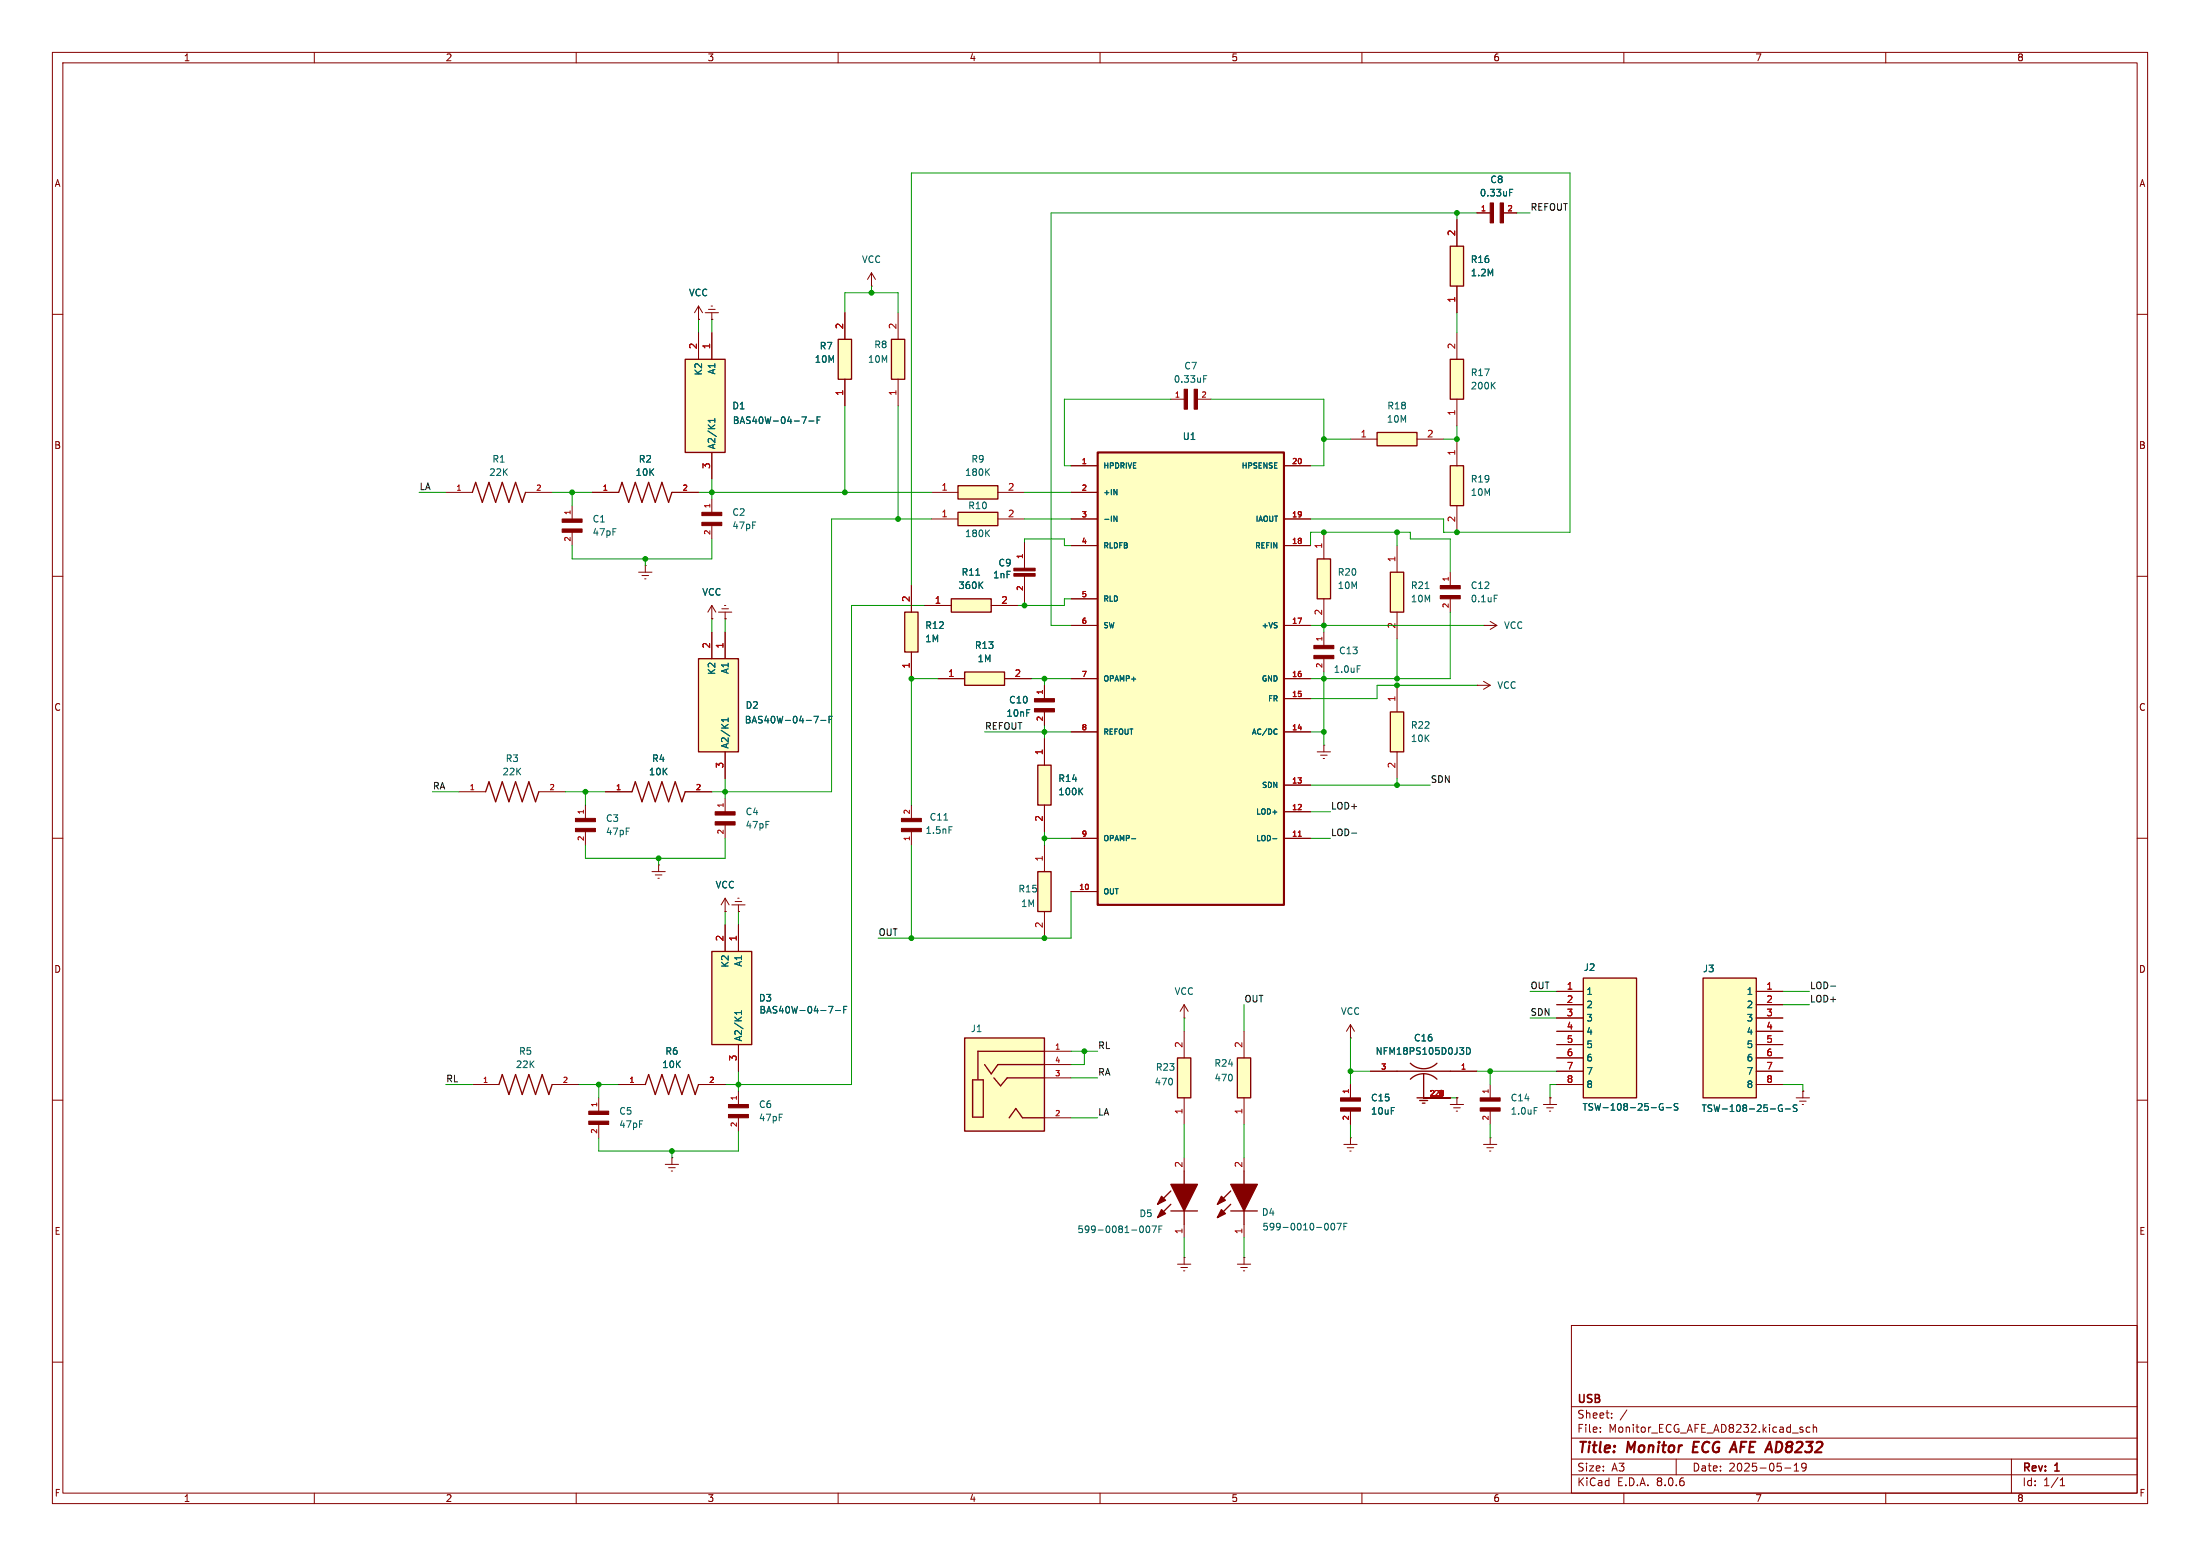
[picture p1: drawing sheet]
<svg xmlns="http://www.w3.org/2000/svg" width="420mm" height="297mm" viewBox="0 0 420 297" stroke-linecap="round" stroke-linejoin="round" font-family="sans-serif">
<g fill="none" stroke="#840000" stroke-width=".19">
<path d="M10 10h400v277h-400zM12 12h396v273h-396zM60 10v2M110 10v2M160 10v2M210 10v2M260 10v2M310 10v2M360 10v2M10 60h2M408 60h2M10 110h2"/>
<path d="M408 110h2M10 160h2M408 160h2M124.5 166.4h2.5M125.1 167h1.3M125.6 167.6h.3M125.7 165.1h.1M125.7 165.1v1.3M10 210h2M408 210h2M10 260h2M300 253h108v32h-108z"/>
<path d="M408 260h2M300 278.5h108M300 274.5h108M300 268.5h108M305.5 273.2v.2M305.5 272.5v.1M307.7 270.5v.2M307.7 269.8v.1M310.6 269.1l-1.3 1.9M320 278.5v3M342.5 279.7l.4-.4v1.5M344 272.9l.2 .2-.2 .3"/>
<path d="M344 272.4l.2 .1M344.8 279.9l-.3 .3h-.3l-.3-.3 .2-.5 .4-.1 .2 .1a.99 .99 0 0 1-.3 1.4h-.3M345.5 272.5l-.4-.1-.3 .3 .1 .6h.6M346.2 272.5l.2-.1 .3 .1 .1 .9M346.2 271.9v1.5M384 278.5v6.5M60 285v2M110 285v2M160 285v2M210 285v2M260 285v2M300 281.5h108"/>
<path d="M310 285v2M340.7 280.2h1.2M342.5 280.8h.9M360 285v2M393.3 283.6h.9M393.3 282.5l.4-.4v1.5"/>
</g>
<path d="M323.4 275.2l-.3 2h1M330.5 276.6h.9M331.1 275.2l.4 2" fill="none" stroke="#840000" stroke-width=".4"/>
<path d="M184.1 128.3h7.7v2.5h-7.7z" fill="#ffffc2"/>
<path d="M184.1 128.3h7.7v2.5h-7.7z" fill="none" stroke="#840000" stroke-width=".25"/>
<path d="M179.1 129.5h5M191.8 129.5h5" fill="none" stroke="#840000" stroke-width=".19"/>
<path d="M172.7 116.8h2.6v7.7h-2.6z" fill="#ffffc2"/>
<path d="M172.7 116.8h2.6v7.7h-2.6z" fill="none" stroke="#840000" stroke-width=".25"/>
<path d="M174 111.8v5M174 124.5v5M138.4 174h.1M138.4 171.5l-.7 1.2M138.4 171.5v2.5M138.4 171.5l.8 1.2" fill="none" stroke="#840000" stroke-width=".19"/>
<path d="M170.2 64.8h2.5v7.6h-2.5z" fill="#ffffc2"/>
<path d="M170.2 64.8h2.5v7.6h-2.5z" fill="none" stroke="#840000" stroke-width=".25"/>
<path d="M171.4 59.7v5.1M171.4 72.4v5.1" fill="none" stroke="#840000" stroke-width=".19"/>
<path d="M184.1 198.1h15.3v17.8h-15.3z" fill="#ffffc2"/>
<path d="M184.1 198.1h15.3v17.8h-15.3zM185.7 206.1h2v7.1h-2zM188 203.2l1.2 1.8 1.3-1.8h8.9M189.7 205.7l1.3 1.6 1.3-1.6h7.1M192.7 213.4l1.2-1.8 1.3 1.8h4.2M199.4 200.7h-12.7v5.3" fill="none" stroke="#840000" stroke-width=".25"/>
<g fill="none" stroke="#840000" stroke-width=".19">
<path d="M134.6 59.7h2.6M135.3 59.1h1.2M135.8 58.4h.2M135.9 59.7v1.3M135.9 61h.1M199.4 130.8v2.6M199.4 135.9v2.5M141 208.3v2.5M141 213.4v2.5M199.4 200.7h5.1M199.4 213.4h5.1M199.4 205.7h5.1"/>
<path d="M199.4 203.2h5.1"/>
</g>
<g fill="#840000" stroke="#840000" stroke-width=".19">
<path d="M197.5 133.4h3.8v.6h-3.8z"/>
<path d="M197.5 135.3h3.8v.6h-3.8z"/>
<path d="M139.1 212.7h3.8v.7h-3.8z"/>
<path d="M139.1 210.8h3.8v.7h-3.8z"/>
</g>
<path d="M265.4 135.9h2.6v7.6h-2.6z" fill="#ffffc2"/>
<path d="M90.2 94l.6-1.9 1.3 3.8 1.2-3.8 1.3 3.8 1.3-3.8 1.3 3.8 1.2-3.8 1.3 3.8 .6-1.9M265.4 135.9h2.6v7.6h-2.6z" fill="none" stroke="#840000" stroke-width=".25"/>
<path d="M85.1 94h5.1M100.3 94h5.1M266.7 130.8v5.1M266.7 143.5v5.1" fill="none" stroke="#840000" stroke-width=".19"/>
<path d="M181.6 114.3h7.6v2.5h-7.6z" fill="#ffffc2"/>
<path d="M181.6 114.3h7.6v2.5h-7.6z" fill="none" stroke="#840000" stroke-width=".25"/>
<path d="M176.5 115.6h5.1M189.2 115.6h5.1M195.6 103.6v5.1M195.6 109.7v5.1" fill="none" stroke="#840000" stroke-width=".19"/>
<path d="M186.3 109.8h.7M187.1 111.6l.5 .7M187.6 111.1l-.7 .7" fill="none" stroke="#006464" stroke-width=".19"/>
<g fill="#840000" stroke="#840000" stroke-width=".19">
<path d="M193.5 108.5h4.1v.5h-4.1z"/>
<path d="M193.5 109.5h4.1v.5h-4.1z"/>
</g>
<path d="M182.9 97.8h7.6v2.5h-7.6z" fill="#ffffc2"/>
<path d="M118.1 94l.6-1.9 1.3 3.8 1.3-3.8 1.3 3.8 1.2-3.8 1.3 3.8 1.3-3.8 1.2 3.8 .7-1.9M182.9 97.8h7.6v2.5h-7.6zM92.7 151.1l.6-1.9 1.3 3.8 1.3-3.8 1.3 3.8 1.2-3.8 1.3 3.8 1.3-3.8 1.2 3.8 .7-1.9M120.6 151.1l.7-1.9 1.3 3.8 1.2-3.8 1.3 3.8 1.3-3.8 1.2 3.8 1.3-3.8 1.3 3.8 .6-1.9M123.2 207l.6-1.9 1.3 3.8 1.3-3.8 1.2 3.8 1.3-3.8 1.3 3.8 1.2-3.8 1.3 3.8 .6-1.9" fill="none" stroke="#840000" stroke-width=".25"/>
<g fill="none" stroke="#840000" stroke-width=".19">
<path d="M109.2 96.5v2.6M113 94h5.1M128.3 94h5M177.8 99.1h5.1M190.5 99.1h5.1M109.2 101.6v2.5M121.9 109.2h2.6M122.6 109.9h1.2M123.1 110.5h.2M123.2 108h.1M123.2 108v1.2M135.9 118.1h.1"/>
<path d="M135.9 115.6l-.8 1.2M135.9 115.6v2.5M135.9 115.6l.8 1.2M283.2 119.4h.1M283.2 119.4h2.5M284.5 118.6l1.2 .8M285.7 119.4l-1.2 .7M87.6 151.1h5.1M102.9 151.1h5M111.8 153.7v2.5M111.8 158.8v2.5M115.6 151.1h5"/>
<path d="M130.8 151.1h5.1M118.1 207h5.1M133.3 207h5.1M127 222.2h2.5M127.6 222.9h1.3M128.1 223.5h.3M128.3 221h.1M128.3 221v1.2"/>
</g>
<path d="M188.4 101.7l.5 .7M188.9 101.2l-.7 .7" fill="none" stroke="#006464" stroke-width=".19"/>
<g fill="#840000" stroke="#840000" stroke-width=".19">
<path d="M107.3 101h3.8v.6h-3.8z"/>
<path d="M107.3 99.1h3.8v.6h-3.8z"/>
<path d="M109.9 158.1h3.8v.7h-3.8z"/>
<path d="M109.9 156.2h3.8v.6h-3.8z"/>
</g>
<path d="M130.8 68.6h7.6v17.8h-7.6z" fill="#ffffc2"/>
<path d="M130.8 68.6h7.6v17.8h-7.6z" fill="none" stroke="#840000" stroke-width=".25"/>
<path d="M133.3 63.5v5.1M135.9 63.5v5.1M135.9 86.4v5M174 153.7v2.5M174 158.8v2.5" fill="none" stroke="#840000" stroke-width=".19"/>
<path d="M136.5 79.9v.7M153.1 79.6h.8l-.5 1.2M156.6 79.6h-.6v1.2M136.5 80.2h-1.3l.4 .4M154.4 80.4h1M156 80.2h.4M180.2 156.5h.7M181.2 157.8h.6" fill="none" stroke="#006464" stroke-width=".19"/>
<g fill="#840000" stroke="#840000" stroke-width=".19">
<path d="M172.1 156.2h3.8v.6h-3.8z"/>
<path d="M172.1 158.1h3.8v.7h-3.8z"/>
</g>
<path d="M198.1 166.4h2.6v7.6h-2.6z" fill="#ffffc2"/>
<path d="M198.1 166.4h2.6v7.6h-2.6z" fill="none" stroke="#840000" stroke-width=".25"/>
<path d="M199.4 161.3v5.1M199.4 174v5.1" fill="none" stroke="#840000" stroke-width=".19"/>
<path d="M160 64.8h2.6v7.6h-2.6z" fill="#ffffc2"/>
<path d="M160 64.8h2.6v7.6h-2.6z" fill="none" stroke="#840000" stroke-width=".25"/>
<path d="M133.3 58.4l-.7 1.3M133.3 58.4v2.6M133.3 58.4l.8 1.3M161.3 59.7v5.1M133.3 61h.1M161.3 72.4v5.1M281.9 130.8h.1M281.9 130.8h2.6M283.2 130l1.3 .8M284.5 130.8l-1.3 .8M114.3 209.6v2.5M114.3 214.6v2.6" fill="none" stroke="#840000" stroke-width=".19"/>
<g fill="#840000" stroke="#840000" stroke-width=".19">
<path d="M112.4 214h3.8v.6h-3.8z"/>
<path d="M112.4 212.1h3.8v.6h-3.8z"/>
</g>
<path d="M209.5 86.4h35.6v86.3h-35.6z" fill="#ffffc2"/>
<path d="M209.5 86.4h35.6v86.3h-35.6z" fill="none" stroke="#840000" stroke-width=".41"/>
<g fill="none" stroke="#840000" stroke-width=".19">
<path d="M204.5 88.9h5M204.5 99.1h5M204.5 94h5M245.1 88.9h5.1M245.1 99.1h5.1M204.5 119.4h5M204.5 104.1h5M204.5 114.3h5M245.1 119.4h5.1M245.1 104.1h5.1M204.5 139.7h5M204.5 129.5h5"/>
<path d="M245.1 139.7h5.1M245.1 133.4h5.1M245.1 129.5h5.1M252.7 120.7v2.5M252.7 125.7v2.6M245.1 154.9h5.1M245.1 149.9h5.1M139.7 172.7h2.5M140.3 172.1h1.3M140.8 171.5h.3M141 174h.1M141 172.7v1.3"/>
<path d="M204.5 170.2h5M204.5 160h5M245.1 160h5.1"/>
</g>
<path d="M212.6 93.4l.6 1v-1M212.6 98.5l.6 1v-1M243.6 139.1l.2 .1M259.1 127.1h.6M243.8 140.1l-.2 .1M216 160.1h.8M243 160.1h.8" fill="none" stroke="#006464" stroke-width=".19"/>
<path d="M247.8 159.6h.6" fill="none" stroke="#a90000" stroke-width=".19"/>
<g fill="#840000" stroke="#840000" stroke-width=".19">
<path d="M250.8 123.2h3.8v.6h-3.8z"/>
<path d="M250.8 125.1h3.8v.6h-3.8z"/>
</g>
<path d="M135.9 181.6h7.6v17.8h-7.6z" fill="#ffffc2"/>
<path d="M135.9 181.6h7.6v17.8h-7.6z" fill="none" stroke="#840000" stroke-width=".25"/>
<path d="M251.5 143.5h2.5M252.1 144.1h1.3M252.6 144.8h.3M252.7 142.2h.1M252.7 142.2v1.3M138.4 176.5v5.1M141 176.5v5.1M141 199.4v5.1" fill="none" stroke="#840000" stroke-width=".19"/>
<path d="M141.5 192.9v.7M141.5 193.3h-1.2l.3 .3M158.2 192.1h.8l-.5 1.3M159.5 192.9h1M161.1 192.7h.4M161.7 192.1h-.6v1.3" fill="none" stroke="#006464" stroke-width=".19"/>
<path d="M251.5 106.7h2.5v7.6h-2.5z" fill="#ffffc2"/>
<path d="M251.5 106.7h2.5v7.6h-2.5zM95.2 207l.7-1.9 1.3 3.8 1.2-3.8 1.3 3.8 1.3-3.8 1.2 3.8 1.3-3.8 1.3 3.8 .6-1.9" fill="none" stroke="#840000" stroke-width=".25"/>
<path d="M252.7 101.6v5.1M252.7 114.3v5.1M276.9 109.2v2.6M276.9 114.3v2.5M90.2 207h5M105.4 207h5.1" fill="none" stroke="#840000" stroke-width=".19"/>
<g fill="#840000" stroke="#840000" stroke-width=".19">
<path d="M275 111.8h3.8v.6h-3.8z"/>
<path d="M275 113.7h3.8v.6h-3.8z"/>
</g>
<path d="M285.3 113.6h.6" fill="none" stroke="#006464" stroke-width=".19"/>
<path d="M133.3 125.7h7.7v17.8h-7.7z" fill="#ffffc2"/>
<path d="M133.3 125.7h7.7v17.8h-7.7z" fill="none" stroke="#840000" stroke-width=".25"/>
<path d="M166.4 54.6h.1M166.4 52.1l-.8 1.2M166.4 52.1v2.5M166.4 52.1l.7 1.2M135.9 120.7v5M138.4 120.7v5M138.4 143.5v5.1M138.4 152.4v2.5M138.4 157.5v2.5" fill="none" stroke="#840000" stroke-width=".19"/>
<path d="M139 137v.8M139 137.4h-1.3l.4 .4M155.4 136.7h.8l-.5 1.3M156.7 137.5h1M158.3 137.3h.4M158.9 136.7h-.6v1.3" fill="none" stroke="#006464" stroke-width=".19"/>
<g fill="#840000" stroke="#840000" stroke-width=".19">
<path d="M136.5 156.8h3.8v.7h-3.8z"/>
<path d="M136.5 154.9h3.8v.7h-3.8z"/>
</g>
<path d="M265.4 109.2h2.6v7.6h-2.6z" fill="#ffffc2"/>
<path d="M265.4 109.2h2.6v7.6h-2.6z" fill="none" stroke="#840000" stroke-width=".25"/>
<path d="M266.7 104.1v5.1M266.7 116.8v5.1" fill="none" stroke="#840000" stroke-width=".19"/>
<path d="M272.1 112.3h.7" fill="none" stroke="#006464" stroke-width=".19"/>
<path d="M198.1 146.1h2.6v7.6h-2.6z" fill="#ffffc2"/>
<path d="M198.1 146.1h2.6v7.6h-2.6z" fill="none" stroke="#840000" stroke-width=".25"/>
<path d="M135.9 95.3v2.5M135.9 100.3v2.6M137.2 116.8h2.5M137.8 116.2h1.3M138.3 115.6h.3M138.4 118.1h.1M138.4 116.8v1.3M199.4 141v5.1M199.4 153.7v5.1" fill="none" stroke="#840000" stroke-width=".19"/>
<path d="M206.2 151l.5 .7M206.7 150.4l-.7 .8" fill="none" stroke="#006464" stroke-width=".19"/>
<g fill="#840000" stroke="#840000" stroke-width=".19">
<path d="M134 99.7h3.8v.6h-3.8z"/>
<path d="M134 97.8h3.8v.6h-3.8z"/>
</g>
<path d="M182.9 92.7h7.6v2.6h-7.6z" fill="#ffffc2"/>
<path d="M182.9 92.7h7.6v2.6h-7.6z" fill="none" stroke="#840000" stroke-width=".25"/>
<path d="M177.8 94h5.1M190.5 94h5.1" fill="none" stroke="#840000" stroke-width=".19"/>
<path d="M188.4 90l.5 .7M188.9 89.5l-.7 .7" fill="none" stroke="#006464" stroke-width=".19"/>
<path d="M276.9 47h2.5v7.6h-2.5z" fill="#ffffc2"/>
<path d="M276.9 47h2.5v7.6h-2.5z" fill="none" stroke="#840000" stroke-width=".25"/>
<path d="M278.1 41.9v5.1M278.1 54.6v5.1" fill="none" stroke="#840000" stroke-width=".19"/>
<path d="M276.9 68.6h2.5v7.6h-2.5z" fill="#ffffc2"/>
<path d="M276.9 68.6h2.5v7.6h-2.5z" fill="none" stroke="#840000" stroke-width=".25"/>
<path d="M281.9 40.6h2.6M287 40.6h2.6M278.1 63.5v5.1M278.1 76.2v5.1" fill="none" stroke="#840000" stroke-width=".19"/>
<path d="M288.2 36.7h.4M288.2 36.1h.6M284.9 73.5l.5 .7M285.4 73l-.7 .7" fill="none" stroke="#006464" stroke-width=".19"/>
<g fill="#840000" stroke="#840000" stroke-width=".19">
<path d="M284.5 38.7h.6v3.8h-.6z"/>
<path d="M286.4 38.7h.6v3.8h-.6z"/>
</g>
<path d="M262.9 82.6h7.6v2.5h-7.6z" fill="#ffffc2"/>
<path d="M262.9 82.6h7.6v2.5h-7.6z" fill="none" stroke="#840000" stroke-width=".25"/>
<path d="M223.5 76.2h2.6M228.6 76.2h2.5M257.8 83.8h5.1M270.5 83.8h5.1" fill="none" stroke="#840000" stroke-width=".19"/>
<g fill="#840000" stroke="#840000" stroke-width=".19">
<path d="M226.1 74.3h.6v3.8h-.6z"/>
<path d="M228 74.3h.6v3.8h-.6z"/>
</g>
<path d="M229.8 72.3h.4M229.8 71.7h.6" fill="none" stroke="#006464" stroke-width=".19"/>
<path d="M302.3 186.7h10.1v22.9h-10.1z" fill="#ffffc2"/>
<path d="M302.3 186.7h10.1v22.9h-10.1z" fill="none" stroke="#840000" stroke-width=".25"/>
<g fill="none" stroke="#840000" stroke-width=".19">
<path d="M297.2 189.2h5.1M297.2 191.8h5.1M297.2 194.3h5.1M297.2 196.9h5.1M297.2 199.4h5.1M294.6 210.8h2.6M295.3 211.5h1.2M295.8 212.1h.2M295.9 209.6h.1M295.9 209.6v1.2M297.2 201.9h5.1M297.2 204.5h5.1"/>
<path d="M297.2 207h5.1"/>
</g>
<path d="M317.5 210.7a.59 .59 0 0 0-.8 .6 .59 .59 0 0 0 .8 .5v-.4h-.2M318.1 211.4h.9M320.3 210.7l-.5-.1-.2 .3 .1 .3 .6 .2v.4l-.2 .1-.5-.1" fill="none" stroke="#006464" stroke-width=".19"/>
<path d="M325.1 186.7h10.2v22.9h-10.2z" fill="#ffffc2"/>
<g fill="none" stroke="#840000" stroke-width=".25">
<path d="M325.1 186.7h10.2v22.9h-10.2zM266.7 204.5h10.2M269.2 202.9a3.6 3.6 0 0 0 5.1 0M269.2 206a3.6 3.6 0 0 1 5.1 0M270.5 209.6h2.5M271 210.1h1.5M271.5 210.6h.5M271.8 205v4.6M223.5 231.1h5.1M223.5 229.9l-2.5 2.5M223.5 227.3l-2.5 2.6M226.1 223.5v2.6"/>
<path d="M226.1 231.1v2.6"/>
</g>
<g fill="none" stroke="#840000" stroke-width=".19">
<path d="M257.8 198.1h.1M257.8 195.6l-.8 1.3M257.8 195.6v2.5M257.8 195.6l.8 1.3M335.3 189.2h5.1M335.3 191.8h5.1M335.3 194.3h5.1M335.3 196.9h5.1M335.3 199.4h5.1M256.5 218.4h2.6M257.2 219.1h1.2M257.7 219.7h.2"/>
<path d="M257.8 217.2h.1M257.8 207v2.6M257.8 212.1v2.5M257.8 217.2v1.2M261.6 204.5h5.1M271.8 209.6h5.1M276.9 204.5h5M276.9 210.8h2.5M277.5 211.5h1.3M278 212.1h.3M278.1 209.6h.1M278.1 209.6v1.2"/>
<path d="M335.3 201.9h5.1M335.3 204.5h5.1M335.3 207h5.1M342.9 209.6h2.5M343.5 210.2h1.3M344 210.8h.3M344.2 208.3h.1M344.2 208.3v1.3M226.1 221v2.5M226.1 233.7v2.5"/>
</g>
<path d="M280 200a.64 .64 0 0 1 .7 .6 .64 .64 0 0 1-.7 .6zM340.2 211a.59 .59 0 0 0-.7 .5 .59 .59 0 0 0 .7 .6l.1-.5h-.3M340.8 211.7h1M343.1 211l-.5-.1-.3 .2 .2 .3 .5 .3v.3l-.2 .2-.5-.1M218.2 234.2v.8M218.9 234.1l.2-.1a.68 .68 0 0 1 .4 .6 .68 .68 0 0 1-.4 .7l-.3-.5zM219.9 234h.9l-.6 1.3M221.2 234.6h.5M221.9 234h-.7v1.3" fill="none" stroke="#006464" stroke-width=".19"/>
<g fill="#840000" stroke="#840000" stroke-width=".25">
<path d="M223.5 226.1h5.1l-2.5 5z"/>
<path d="M221.7 230.9l.8 .7-1.5 .8z"/>
<path d="M221.7 228.3l.8 .8-1.5 .8z"/>
</g>
<g fill="#840000" stroke="#840000" stroke-width=".19">
<path d="M255.9 211.5h3.8v.6h-3.8z"/>
<path d="M255.9 209.6h3.8v.6h-3.8z"/>
</g>
<path d="M236.2 201.9h2.6v7.7h-2.6z" fill="#ffffc2"/>
<path d="M236.2 201.9h2.6v7.7h-2.6z" fill="none" stroke="#840000" stroke-width=".25"/>
<path d="M226.1 194.3h.1M226.1 191.8l-.8 1.2M226.1 191.8v2.5M226.1 191.8l.7 1.2M237.5 196.9v5M237.5 209.6v5" fill="none" stroke="#840000" stroke-width=".19"/>
<path d="M224.8 201.9h2.5v7.7h-2.5z" fill="#ffffc2"/>
<path d="M224.8 201.9h2.5v7.7h-2.5zM234.9 231.1h5.1M234.9 229.9l-2.5 2.5M234.9 227.3l-2.5 2.6M237.5 223.5v2.6M237.5 231.1v2.6" fill="none" stroke="#840000" stroke-width=".25"/>
<g fill="none" stroke="#840000" stroke-width=".19">
<path d="M226.1 196.9v5M226.1 209.6v5M283.2 218.4h2.5M283.8 219.1h1.3M284.4 219.7h.2M284.5 217.2h.1M284.5 207v2.6M284.5 212.1v2.5M284.5 217.2v1.2M237.5 221v2.5M237.5 233.7v2.5M224.8 241.3h2.5"/>
<path d="M225.4 241.9h1.3M225.9 242.6h.3M226.1 240h.1M226.1 240v1.3M236.2 241.3h2.6M236.9 241.9h1.2M237.4 242.6h.2M237.5 240h.1M237.5 240v1.3"/>
</g>
<g fill="#840000" stroke="#840000" stroke-width=".25">
<path d="M234.9 226.1h5.1l-2.5 5z"/>
<path d="M233.2 230.9l.7 .7-1.5 .8z"/>
<path d="M233.2 228.3l.7 .8-1.5 .8z"/>
</g>
<path d="M292.9 211.4h.6M253.5 233.7v.8M254.2 233.6l.2-.1a.68 .68 0 0 1 .4 .6 .68 .68 0 0 1-.4 .7l-.3-.5zM255.2 233.5h.9l-.6 1.3M256.6 234.1h.4M257.2 233.5h-.6v1.3" fill="none" stroke="#006464" stroke-width=".19"/>
<g fill="#840000" stroke="#840000" stroke-width=".19">
<path d="M282.6 209.6h3.8v.6h-3.8z"/>
<path d="M282.6 211.5h3.8v.6h-3.8z"/>
</g>
<path d="M276.9 88.9h2.5v7.6h-2.5z" fill="#ffffc2"/>
<path d="M276.9 88.9h2.5v7.6h-2.5z" fill="none" stroke="#840000" stroke-width=".25"/>
<g fill="none" stroke="#840000" stroke-width=".19">
<path d="M161.3 59.7v5.1M278.1 41.9v5.1M278.1 54.6v5.1M281.9 40.6h2.6M287 40.6h2.6M133.3 61h.1M133.3 63.5v5.1M135.9 61h.1M135.9 63.5v5.1M161.3 72.4v5.1M113 94h5.1M128.3 94h5"/>
<path d="M135.9 86.4v5M204.5 94h5M204.5 88.9h5M204.5 99.1h5M245.1 88.9h5.1M245.1 99.1h5.1M278.1 83.8v5.1M278.1 96.5v5.1M135.9 118.1h.1M138.4 118.1h.1M174 111.8v5M176.5 115.6h5.1"/>
<path d="M189.2 115.6h5.1M195.6 103.6v5.1M195.6 109.7v5.1M204.5 119.4h5M204.5 104.1h5M204.5 114.3h5M245.1 119.4h5.1M245.1 104.1h5.1M135.9 120.7v5M138.4 120.7v5M174 124.5v5M179.1 129.5h5"/>
<path d="M191.8 129.5h5M199.4 130.8v2.6M199.4 135.9v2.5M204.5 129.5h5M204.5 139.7h5M245.1 129.5h5.1M245.1 139.7h5.1M245.1 133.4h5.1M115.6 151.1h5M130.8 151.1h5.1M138.4 143.5v5.1M199.4 141v5.1"/>
<path d="M199.4 153.7v5.1M245.1 154.9h5.1M245.1 149.9h5.1M138.4 174h.1M138.4 176.5v5.1M141 174h.1M141 176.5v5.1M204.5 170.2h5M204.5 160h5M245.1 160h5.1M141 199.4v5.1M297.2 189.2h5.1"/>
<path d="M297.2 191.8h5.1M297.2 194.3h5.1M297.2 196.9h5.1M297.2 199.4h5.1M335.3 189.2h5.1M335.3 191.8h5.1M335.3 194.3h5.1M335.3 196.9h5.1M335.3 199.4h5.1M118.1 207h5.1M133.3 207h5.1M257.8 207v2.6"/>
<path d="M257.8 212.1v2.5M261.6 204.5h5.1M271.8 209.6h5.1M276.9 204.5h5M278.1 209.6h.1M295.9 209.6h.1M297.2 207h5.1M297.2 201.9h5.1M297.2 204.5h5.1M335.3 207h5.1M335.3 201.9h5.1M335.3 204.5h5.1"/>
<path d="M344.2 208.3h.1"/>
</g>
<path d="M258 159h1M349.5 188.2h.9" fill="none" stroke="#0f0f0f" stroke-width=".19"/>
<g fill="none" stroke="#009600" stroke-width=".19">
<path d="M161.3 59.7v-3.8h10.1v3.8M166.4 54.6v1.3M278.1 40.6v1.3M278.1 59.7v3.8M281.9 40.6h-81.2v78.8h3.8M289.6 40.6h2.5M133.3 61v2.5M135.9 61v2.5M161.3 77.5v16.5M171.4 77.5v21.6M223.5 76.2h-20.3v12.7h1.3M231.1 76.2h21.6v12.7h-2.5"/>
<path d="M80 94h5.1M105.4 94h7.6M109.2 94v2.5M133.3 94h44.5M135.9 91.4v3.9M177.8 99.1h-19.1v52h-22.8M195.6 94h8.9M195.6 99.1h8.9M250.2 99.1h25.4v2.5h24.1v-68.6h-125.7v78.8M252.7 83.8h5.1M278.1 81.3v2.5h-2.5M123.2 106.7v1.3"/>
<path d="M135.9 102.9v3.8h-26.7v-2.6M135.9 118.1v2.6M138.4 118.1v2.6M176.5 115.6h-13.9v91.4h-24.2M195.6 103.6v-.7h7.6v1.2h1.3M195.6 114.8v.8M204.5 114.3h-1.3v1.3h-8.9M250.2 104.1v-2.5h19v1.3h7.7v6.3M250.2 119.4h33M252.7 119.4v1.3M266.7 101.6v2.5M276.9 116.8v12.7h-26.7"/>
<path d="M179.1 129.5h-5.1v24.2M188 139.7h16.5M196.8 129.5h7.7M199.4 129.5v1.3M199.4 138.4v2.6M250.2 139.7h2.5M252.7 128.3v13.9M266.7 121.9v7.6M281.9 130.8h-19v2.6h-12.7M82.5 151.1h5.1M107.9 151.1h7.7M111.8 151.1v2.6"/>
<path d="M138.4 148.6v3.8M199.4 158.8v2.5M250.2 149.9h22.8M250.2 154.9h3.8M266.7 148.6v1.3M125.7 163.8v1.3M138.4 160v3.8h-26.6v-2.5M138.4 174v2.5M141 174v2.5M174 161.3v17.8M199.4 160h5.1M204.5 170.2v8.9h-36.9"/>
<path d="M250.2 160h3.8M226.1 194.3v2.6M237.5 191.8v5.1M257.8 198.1v8.9M292.1 189.2h5.1M292.1 194.3h5.1M340.4 189.2h5M340.4 191.8h5M85.1 207h5.1M110.5 207h7.6M114.3 207v2.6M128.3 219.7v1.3"/>
<path d="M141 204.5v3.8M141 215.9v3.8h-26.7v-2.5M204.5 200.7h5M204.5 205.7h5M204.5 213.4h5M207 200.7v2.5h-2.5M226.1 214.6v6.4M237.5 214.6v6.4M257.8 204.5h3.8M257.8 214.6v2.6M276.9 209.6h1.2M281.9 204.5h15.3"/>
<path d="M284.5 204.5v2.5M284.5 214.6v2.6M297.2 207h-1.3v2.6M340.4 207h3.8v1.3M226.1 236.2v3.8M237.5 236.2v3.8"/>
</g>
<g fill="none" stroke="#006464" stroke-width=".19">
<path d="M288.2 36.7h.4M288.2 36.1h.6M136.5 79.9v.7M153.1 79.6h.8l-.5 1.2M156.6 79.6h-.6v1.2M136.5 80.2h-1.3l.4 .4M154.4 80.4h1M156 80.2h.4M212.6 93.4l.6 1v-1M212.6 98.5l.6 1v-1M186.3 109.8h.7M187.1 111.6l.5 .7"/>
<path d="M187.6 111.1l-.7 .7M139 137v.8M139 137.4h-1.3l.4 .4M155.4 136.7h.8l-.5 1.3M156.7 137.5h1M158.3 137.3h.4M158.9 136.7h-.6v1.3M243.6 139.1l.2 .1M206.2 151l.5 .7M206.7 150.4l-.7 .8M243.8 140.1l-.2 .1M216 160.1h.8"/>
<path d="M243 160.1h.8M141.5 192.9v.7M141.5 193.3h-1.2l.3 .3M158.2 192.1h.8l-.5 1.3M159.5 192.9h1M161.1 192.7h.4M161.7 192.1h-.6v1.3M280 200a.64 .64 0 0 1 .7 .6 .64 .64 0 0 1-.7 .6zM317.5 210.7a.59 .59 0 0 0-.8 .6 .59 .59 0 0 0 .8 .5v-.4h-.2M318.1 211.4h.9M320.3 210.7l-.5-.1-.2 .3 .1 .3 .6 .2v.4l-.2 .1-.5-.1M340.2 211a.59 .59 0 0 0-.7 .5 .59 .59 0 0 0 .7 .6l.1-.5h-.3"/>
<path d="M340.8 211.7h1M343.1 211l-.5-.1-.3 .2 .2 .3 .5 .3v.3l-.2 .2-.5-.1"/>
</g>
<path d="M247.8 159.6h.6" fill="none" stroke="#a90000" stroke-width=".19"/>
<g fill="#009600" stroke="#009600" stroke-width=".19">
<circle cx="195.6" cy="115.6" r=".46"/>
<circle cx="174" cy="129.5" r=".46"/>
<circle cx="199.4" cy="139.7" r=".46"/>
<circle cx="199.4" cy="129.5" r=".46"/>
<circle cx="207" cy="200.7" r=".46"/>
<circle cx="199.4" cy="179.1" r=".46"/>
<circle cx="174" cy="179.1" r=".46"/>
<circle cx="199.4" cy="160" r=".46"/>
<circle cx="123.2" cy="106.7" r=".46"/>
<circle cx="135.9" cy="94" r=".46"/>
<circle cx="109.2" cy="94" r=".46"/>
<circle cx="111.8" cy="151.1" r=".46"/>
<circle cx="125.7" cy="163.8" r=".46"/>
<circle cx="114.3" cy="207" r=".46"/>
<circle cx="138.4" cy="151.1" r=".46"/>
<circle cx="141" cy="207" r=".46"/>
<circle cx="128.3" cy="219.7" r=".46"/>
<circle cx="166.4" cy="55.9" r=".46"/>
<circle cx="171.4" cy="99.1" r=".46"/>
<circle cx="161.3" cy="94" r=".46"/>
<circle cx="278.1" cy="83.8" r=".46"/>
<circle cx="266.7" cy="101.6" r=".46"/>
<circle cx="252.7" cy="101.6" r=".46"/>
<circle cx="252.7" cy="83.8" r=".46"/>
<circle cx="278.1" cy="40.6" r=".46"/>
<circle cx="252.7" cy="139.7" r=".46"/>
<circle cx="266.7" cy="149.9" r=".46"/>
<circle cx="257.8" cy="204.5" r=".46"/>
<circle cx="284.5" cy="204.5" r=".46"/>
<circle cx="278.1" cy="101.6" r=".46"/>
<circle cx="266.7" cy="129.5" r=".46"/>
<circle cx="266.7" cy="130.8" r=".46"/>
<circle cx="252.7" cy="129.5" r=".46"/>
<circle cx="252.7" cy="119.4" r=".46"/>
</g>
<g font-size="2.8" fill="#840000">
<text x="301" y="277.9">Title:</text>
<text x="310.6" y="277.9">Monitor</text>
<text x="324" y="277.9">ECG</text>
<text x="332.2" y="277.9">AFE AD8232</text>
</g>
<g font-size="2.1" fill="#840000">
<text x="301" y="268.2">USB</text>
<text x="301" y="273.7">File:</text>
<text x="301" y="271">Sheet:</text>
<text x="307.1" y="273.7">Monitor_ECG_AFE_AD8232.kicad_sch</text>
<text x="301" y="281.1">Size:</text>
<text x="307.6" y="281.1">A3</text>
<text x="323" y="281.1">Date:</text>
<text x="330" y="281.1">2025-05-19</text>
<text x="386" y="281.3">Rev:</text>
<text x="392.4" y="281.3">1</text>
<text x="301" y="283.9">KiCad</text>
<text x="308.7" y="283.9">E.D.A.</text>
<text x="316.3" y="283.9">8.0.6</text>
<text x="386" y="283.9">Id:</text>
<text x="390.1" y="283.9">1/1</text>
</g>
<g font-size="1.8" fill="#840000">
<text x="35" y="11.9">1</text>
<text x="85" y="11.9">2</text>
<text x="135" y="11.9">3</text>
<text x="185" y="11.9">4</text>
<text x="235" y="11.9">5</text>
<text x="285" y="11.9">6</text>
<text x="335" y="11.9">7</text>
<text x="385" y="11.9">8</text>
<text x="10.3" y="35.9">A</text>
<text x="408.3" y="35.9">A</text>
<text x="10.3" y="85.9">B</text>
<text x="408.2" y="85.9">B</text>
<text x="10.3" y="135.9">C</text>
<text x="408.2" y="135.9">C</text>
<text x="10.3" y="185.9">D</text>
<text x="408.2" y="185.9">D</text>
<text x="10.3" y="235.9">E</text>
<text x="408.3" y="235.9">E</text>
<text x="10.3" y="285.9">F</text>
<text x="35" y="286.9">1</text>
<text x="85" y="286.9">2</text>
<text x="135" y="286.9">3</text>
<text x="185" y="286.9">4</text>
<text x="235" y="286.9">5</text>
<text x="285" y="286.9">6</text>
<text x="335" y="286.9">7</text>
<text x="385" y="286.9">8</text>
<text x="408.3" y="285.9">F</text>
</g>
<g font-size="1.8" fill="#006464">
<text x="284.4" y="35.2">C8</text>
<text x="282.4" y="37.7">0.33uF</text>
<text x="164.5" y="50.4">VCC</text>
<text x="280.7" y="50.4">R16</text>
<text x="280.7" y="52.9">1.2M</text>
<text x="131.4" y="56.7">VCC</text>
<text x="134.2" y="71.8" transform="rotate(-90 134.2 71.8)">K2</text>
<text x="136.8" y="71.6" transform="rotate(-90 136.8 71.6)">A1</text>
<text x="155.4" y="69.4">10M</text>
<text x="156.4" y="66.9">R7</text>
<text x="165.6" y="69.4">10M</text>
<text x="166.8" y="66.6">R8</text>
<text x="226" y="70.7">C7</text>
<text x="280.7" y="72">R17</text>
<text x="224" y="73.3">0.33uF</text>
<text x="280.7" y="74.5">200K</text>
<text x="139.7" y="78.3">D1</text>
<text x="139.8" y="81.1">BAS40W-04-7-F</text>
<text x="264.7" y="80.9">10M</text>
<text x="264.8" y="78.3">R18</text>
<text x="93.9" y="88.5">R1</text>
<text x="121.8" y="88.5">R2</text>
<text x="136.8" y="85.9" transform="rotate(-90 136.8 85.9)">A2/K1</text>
<text x="185.3" y="88.5">R9</text>
<text x="225.7" y="84.2">U1</text>
<text x="93.3" y="91">22K</text>
<text x="121.2" y="91">10K</text>
<text x="184.1" y="91">180K</text>
<text x="280.7" y="92.3">R19</text>
<text x="280.7" y="94.8">10M</text>
<text x="113" y="99.9">C1</text>
<text x="139.7" y="98.7">C2</text>
<text x="139.7" y="101.2">47pF</text>
<text x="184.7" y="97.4">R10</text>
<text x="113" y="102.5">47pF</text>
<text x="184.1" y="102.7">180K</text>
<text x="134" y="113.9">VCC</text>
<text x="182.9" y="112.6">360K</text>
<text x="183.5" y="110.1">R11</text>
<text x="189.5" y="110.6">1nF</text>
<text x="190.5" y="108.3">C9</text>
<text x="255.3" y="110.1">R20</text>
<text x="255.3" y="112.6">10M</text>
<text x="269.3" y="112.6">R21</text>
<text x="280.7" y="112.6">C12</text>
<text x="269.3" y="115.2">10M</text>
<text x="280.7" y="115.2">0.1uF</text>
<text x="176.5" y="122.8">1M</text>
<text x="176.5" y="120.2">R12</text>
<text x="186" y="124.1">R13</text>
<text x="255.5" y="125.1">C13</text>
<text x="287" y="120.2">VCC</text>
<text x="136.8" y="128.9" transform="rotate(-90 136.8 128.9)">K2</text>
<text x="139.3" y="128.7" transform="rotate(-90 139.3 128.7)">A1</text>
<text x="186.5" y="126.6">1M</text>
<text x="254.5" y="128.6">1.0uF</text>
<text x="285.8" y="131.7">VCC</text>
<text x="142.2" y="135.5">D2</text>
<text x="192" y="137">10nF</text>
<text x="192.5" y="134.5">C10</text>
<text x="139.3" y="143" transform="rotate(-90 139.3 143)">A2/K1</text>
<text x="142.1" y="138.3">BAS40W-04-7-F</text>
<text x="269.3" y="139.3">R22</text>
<text x="269.3" y="141.8">10K</text>
<text x="95.8" y="148.2">22K</text>
<text x="96.4" y="145.6">R3</text>
<text x="123.8" y="148.2">10K</text>
<text x="124.4" y="145.6">R4</text>
<text x="201.9" y="149.5">R14</text>
<text x="142.2" y="155.8">C4</text>
<text x="201.9" y="152">100K</text>
<text x="115.6" y="157.1">C3</text>
<text x="115.6" y="159.6">47pF</text>
<text x="142.2" y="158.3">47pF</text>
<text x="176.6" y="159.4">1.5nF</text>
<text x="177.4" y="156.8">C11</text>
<text x="136.5" y="169.8">VCC</text>
<text x="194.3" y="170.5">R15</text>
<text x="194.8" y="173.3">1M</text>
<text x="139.3" y="184.8" transform="rotate(-90 139.3 184.8)">K2</text>
<text x="141.8" y="184.6" transform="rotate(-90 141.8 184.6)">A1</text>
<text x="302.3" y="185.5">J2</text>
<text x="325" y="185.8">J3</text>
<text x="144.8" y="191.4">D3</text>
<text x="224.1" y="190.1">VCC</text>
<text x="302.8" y="190.1">1</text>
<text x="333.4" y="190.1">1</text>
<text x="144.9" y="193.6">BAS40W-04-7-F</text>
<text x="185.2" y="197.2">J1</text>
<text x="255.9" y="193.9">VCC</text>
<text x="302.8" y="192.6">2</text>
<text x="302.8" y="195.2">3</text>
<text x="302.8" y="197.7">4</text>
<text x="333.4" y="192.6">2</text>
<text x="333.4" y="195.2">3</text>
<text x="333.4" y="197.7">4</text>
<text x="99" y="201.5">R5</text>
<text x="126.9" y="201.5">R6</text>
<text x="141.8" y="198.9" transform="rotate(-90 141.8 198.9)">A2/K1</text>
<text x="231.7" y="203.8">R24</text>
<text x="262.5" y="201.5">NFM18PS105D0J3D</text>
<text x="269.8" y="199">C16</text>
<text x="302.8" y="200.3">5</text>
<text x="302.8" y="202.8">6</text>
<text x="333.4" y="200.3">5</text>
<text x="333.4" y="202.8">6</text>
<text x="98.4" y="204.1">22K</text>
<text x="126.3" y="204.1">10K</text>
<text x="220.3" y="207.4">470</text>
<text x="220.6" y="204.6">R23</text>
<text x="231.8" y="206.6">470</text>
<text x="302.8" y="205.3">7</text>
<text x="302.8" y="207.9">8</text>
<text x="333.4" y="205.3">7</text>
<text x="333.4" y="207.9">8</text>
<text x="118.1" y="213">C5</text>
<text x="118.1" y="215.5">47pF</text>
<text x="144.8" y="211.7">C6</text>
<text x="144.8" y="214.2">47pF</text>
<text x="261.6" y="210.4">C15</text>
<text x="261.6" y="213">10uF</text>
<text x="288.3" y="210.4">C14</text>
<text x="288.3" y="213">1.0uF</text>
<text x="302" y="212.2">TSW-108-25-G-S</text>
<text x="324.7" y="212.4">TSW-108-25-G-S</text>
<text x="217.4" y="232.5">D5</text>
<text x="240.8" y="232.3">D4</text>
<text x="205.6" y="235.6">599-0081-007F</text>
<text x="240.9" y="235.1">599-0010-007F</text>
</g>
<g font-size="1.8" fill="#0f0f0f">
<text x="292.1" y="40.3">REFOUT</text>
<text x="80" y="93.6">LA</text>
<text x="188" y="139.4">REFOUT</text>
<text x="273" y="149.5">SDN</text>
<text x="82.5" y="150.8">RA</text>
<text x="254" y="154.6">LOD+</text>
<text x="254" y="159.7">LOD-</text>
<text x="167.6" y="178.7">OUT</text>
<text x="237.5" y="191.4">OUT</text>
<text x="292.1" y="188.9">OUT</text>
<text x="345.4" y="188.9">LOD-</text>
<text x="345.4" y="191.4">LOD+</text>
<text x="292.1" y="194">SDN</text>
<text x="209.5" y="200.3">RL</text>
<text x="85.1" y="206.7">RL</text>
<text x="209.5" y="205.4">RA</text>
<text x="209.5" y="213">LA</text>
</g>
<g font-size="1.8" fill="#a90000">
<text x="277.9" y="45.2" transform="rotate(-90 277.9 45.2)">2</text>
<text x="277.9" y="57.9" transform="rotate(-90 277.9 57.9)">1</text>
<text x="161" y="62.9" transform="rotate(-90 161 62.9)">2</text>
<text x="171.2" y="62.9" transform="rotate(-90 171.2 62.9)">2</text>
<text x="133.1" y="66.7" transform="rotate(-90 133.1 66.7)">2</text>
<text x="135.6" y="66.7" transform="rotate(-90 135.6 66.7)">1</text>
<text x="277.9" y="66.7" transform="rotate(-90 277.9 66.7)">2</text>
<text x="161" y="75.6" transform="rotate(-90 161 75.6)">1</text>
<text x="171.2" y="75.6" transform="rotate(-90 171.2 75.6)">1</text>
<text x="259.6" y="83.6">1</text>
<text x="272.3" y="83.6">2</text>
<text x="277.9" y="79.4" transform="rotate(-90 277.9 79.4)">1</text>
<text x="135.6" y="89.6" transform="rotate(-90 135.6 89.6)">3</text>
<text x="277.9" y="87.1" transform="rotate(-90 277.9 87.1)">1</text>
<text x="179.6" y="93.7">1</text>
<text x="192.3" y="93.7">2</text>
<text x="179.6" y="98.8">1</text>
<text x="192.3" y="98.8">2</text>
<text x="277.9" y="99.8" transform="rotate(-90 277.9 99.8)">2</text>
<text x="252.5" y="104.8" transform="rotate(-90 252.5 104.8)">1</text>
<text x="266.4" y="107.4" transform="rotate(-90 266.4 107.4)">1</text>
<text x="173.7" y="115" transform="rotate(-90 173.7 115)">2</text>
<text x="178.4" y="115.3">1</text>
<text x="191.1" y="115.3">2</text>
<text x="252.5" y="117.5" transform="rotate(-90 252.5 117.5)">2</text>
<text x="135.6" y="123.9" transform="rotate(-90 135.6 123.9)">2</text>
<text x="138.2" y="123.9" transform="rotate(-90 138.2 123.9)">1</text>
<text x="266.4" y="120.1" transform="rotate(-90 266.4 120.1)">2</text>
<text x="173.7" y="127.7" transform="rotate(-90 173.7 127.7)">1</text>
<text x="180.9" y="129.3">1</text>
<text x="193.6" y="129.3">2</text>
<text x="266.4" y="134.1" transform="rotate(-90 266.4 134.1)">1</text>
<text x="138.2" y="146.8" transform="rotate(-90 138.2 146.8)">3</text>
<text x="199.1" y="144.2" transform="rotate(-90 199.1 144.2)">1</text>
<text x="266.4" y="146.8" transform="rotate(-90 266.4 146.8)">2</text>
<text x="199.1" y="156.9" transform="rotate(-90 199.1 156.9)">2</text>
<text x="199.1" y="164.5" transform="rotate(-90 199.1 164.5)">1</text>
<text x="138.2" y="179.8" transform="rotate(-90 138.2 179.8)">2</text>
<text x="140.7" y="179.8" transform="rotate(-90 140.7 179.8)">1</text>
<text x="199.1" y="177.2" transform="rotate(-90 199.1 177.2)">2</text>
<text x="299" y="189">1</text>
<text x="299" y="191.5">2</text>
<text x="337.1" y="189">1</text>
<text x="337.1" y="191.5">2</text>
<text x="299" y="194.1">3</text>
<text x="299" y="196.6">4</text>
<text x="337.1" y="194.1">3</text>
<text x="337.1" y="196.6">4</text>
<text x="140.7" y="202.6" transform="rotate(-90 140.7 202.6)">3</text>
<text x="225.8" y="200.1" transform="rotate(-90 225.8 200.1)">2</text>
<text x="237.2" y="200.1" transform="rotate(-90 237.2 200.1)">2</text>
<text x="299" y="199.1">5</text>
<text x="299" y="201.7">6</text>
<text x="337.1" y="199.1">5</text>
<text x="337.1" y="201.7">6</text>
<text x="299" y="204.2">7</text>
<text x="299" y="206.8">8</text>
<text x="337.1" y="204.2">7</text>
<text x="337.1" y="206.8">8</text>
<text x="225.8" y="212.8" transform="rotate(-90 225.8 212.8)">1</text>
<text x="237.2" y="212.8" transform="rotate(-90 237.2 212.8)">1</text>
<text x="225.8" y="223" transform="rotate(-90 225.8 223)">2</text>
<text x="237.2" y="223" transform="rotate(-90 237.2 223)">2</text>
<text x="225.8" y="235.7" transform="rotate(-90 225.8 235.7)">1</text>
<text x="237.2" y="235.7" transform="rotate(-90 237.2 235.7)">1</text>
</g>
<g font-size="1.4" fill="#a90000">
<text x="282.6" y="40.4">1</text>
<text x="287.7" y="40.4">2</text>
<text x="224.2" y="75.9">1</text>
<text x="229.3" y="75.9">2</text>
<text x="206.4" y="88.6">1</text>
<text x="246.6" y="88.6">20</text>
<text x="87" y="93.7">1</text>
<text x="102.3" y="93.7">2</text>
<text x="115" y="93.7">1</text>
<text x="130.2" y="93.7">2</text>
<text x="206.4" y="93.7">2</text>
<text x="109" y="98.4" transform="rotate(-90 109 98.4)">1</text>
<text x="135.6" y="97.1" transform="rotate(-90 135.6 97.1)">1</text>
<text x="206.4" y="98.8">3</text>
<text x="246.6" y="98.8">19</text>
<text x="109" y="103.5" transform="rotate(-90 109 103.5)">2</text>
<text x="135.6" y="102.2" transform="rotate(-90 135.6 102.2)">2</text>
<text x="195.3" y="106.8" transform="rotate(-90 195.3 106.8)">1</text>
<text x="206.4" y="103.9">4</text>
<text x="246.6" y="103.9">18</text>
<text x="195.3" y="112.9" transform="rotate(-90 195.3 112.9)">2</text>
<text x="276.6" y="111.1" transform="rotate(-90 276.6 111.1)">1</text>
<text x="206.4" y="114">5</text>
<text x="206.4" y="119.1">6</text>
<text x="246.6" y="119.1">17</text>
<text x="276.6" y="116.2" transform="rotate(-90 276.6 116.2)">2</text>
<text x="252.5" y="122.5" transform="rotate(-90 252.5 122.5)">1</text>
<text x="206.4" y="129.3">7</text>
<text x="246.6" y="129.3">16</text>
<text x="252.5" y="127.6" transform="rotate(-90 252.5 127.6)">2</text>
<text x="199.1" y="137.8" transform="rotate(-90 199.1 137.8)">2</text>
<text x="199.1" y="132.7" transform="rotate(-90 199.1 132.7)">1</text>
<text x="246.6" y="133.1">15</text>
<text x="206.4" y="139.4">8</text>
<text x="246.6" y="139.4">14</text>
<text x="246.6" y="149.6">13</text>
<text x="89.6" y="150.9">1</text>
<text x="104.8" y="150.9">2</text>
<text x="111.5" y="155.6" transform="rotate(-90 111.5 155.6)">1</text>
<text x="117.5" y="150.9">1</text>
<text x="132.7" y="150.9">2</text>
<text x="138.2" y="154.3" transform="rotate(-90 138.2 154.3)">1</text>
<text x="173.7" y="155.6" transform="rotate(-90 173.7 155.6)">2</text>
<text x="246.6" y="154.7">12</text>
<text x="111.5" y="160.6" transform="rotate(-90 111.5 160.6)">2</text>
<text x="138.2" y="159.4" transform="rotate(-90 138.2 159.4)">2</text>
<text x="173.7" y="160.6" transform="rotate(-90 173.7 160.6)">1</text>
<text x="206.4" y="159.8">9</text>
<text x="246.6" y="159.8">11</text>
<text x="205.9" y="169.9">10</text>
<text x="201.3" y="200.4">1</text>
<text x="201.3" y="202.9">4</text>
<text x="92.1" y="206.8">1</text>
<text x="107.3" y="206.8">2</text>
<text x="120" y="206.8">1</text>
<text x="135.3" y="206.8">2</text>
<text x="201.3" y="205.5">3</text>
<text x="257.6" y="208.9" transform="rotate(-90 257.6 208.9)">1</text>
<text x="263.6" y="204.2">3</text>
<text x="272.8" y="209.3">2_1</text>
<text x="273.7" y="209.3">22</text>
<text x="274.4" y="209.3">2</text>
<text x="278.8" y="204.2">1</text>
<text x="284.2" y="208.9" transform="rotate(-90 284.2 208.9)">1</text>
<text x="114" y="211.4" transform="rotate(-90 114 211.4)">1</text>
<text x="140.7" y="215.2" transform="rotate(-90 140.7 215.2)">2</text>
<text x="140.7" y="210.2" transform="rotate(-90 140.7 210.2)">1</text>
<text x="201.3" y="213.1">2</text>
<text x="257.6" y="214" transform="rotate(-90 257.6 214)">2</text>
<text x="284.2" y="214" transform="rotate(-90 284.2 214)">2</text>
<text x="114" y="216.5" transform="rotate(-90 114 216.5)">2</text>
</g>
<g font-size="1.4" fill="#006464">
<text x="210.6" y="89.6">HPDRIVE</text>
<text x="236.9" y="89.6">HPSENSE</text>
<text x="210.6" y="94.7">+IN</text>
<text x="210.6" y="99.8">-IN</text>
<text x="239.6" y="99.8">IAOUT</text>
<text x="210.6" y="104.9">RLDFB</text>
<text x="239.5" y="104.9">REFIN</text>
<text x="210.6" y="115">RLD</text>
<text x="210.6" y="120.1">SW</text>
<text x="240.7" y="120.1">+VS</text>
<text x="210.6" y="130.3">OPAMP+</text>
<text x="240.7" y="130.3">GND</text>
<text x="242" y="134.1">FR</text>
<text x="210.6" y="140.4">REFOUT</text>
<text x="238.9" y="140.4">AC/DC</text>
<text x="239.7" y="155.7">LOD+</text>
<text x="240.8" y="150.6">SDN</text>
<text x="210.6" y="160.8">OPAMP-</text>
<text x="239.7" y="160.8">LOD-</text>
<text x="210.6" y="170.9">OUT</text>
</g>
</svg>
